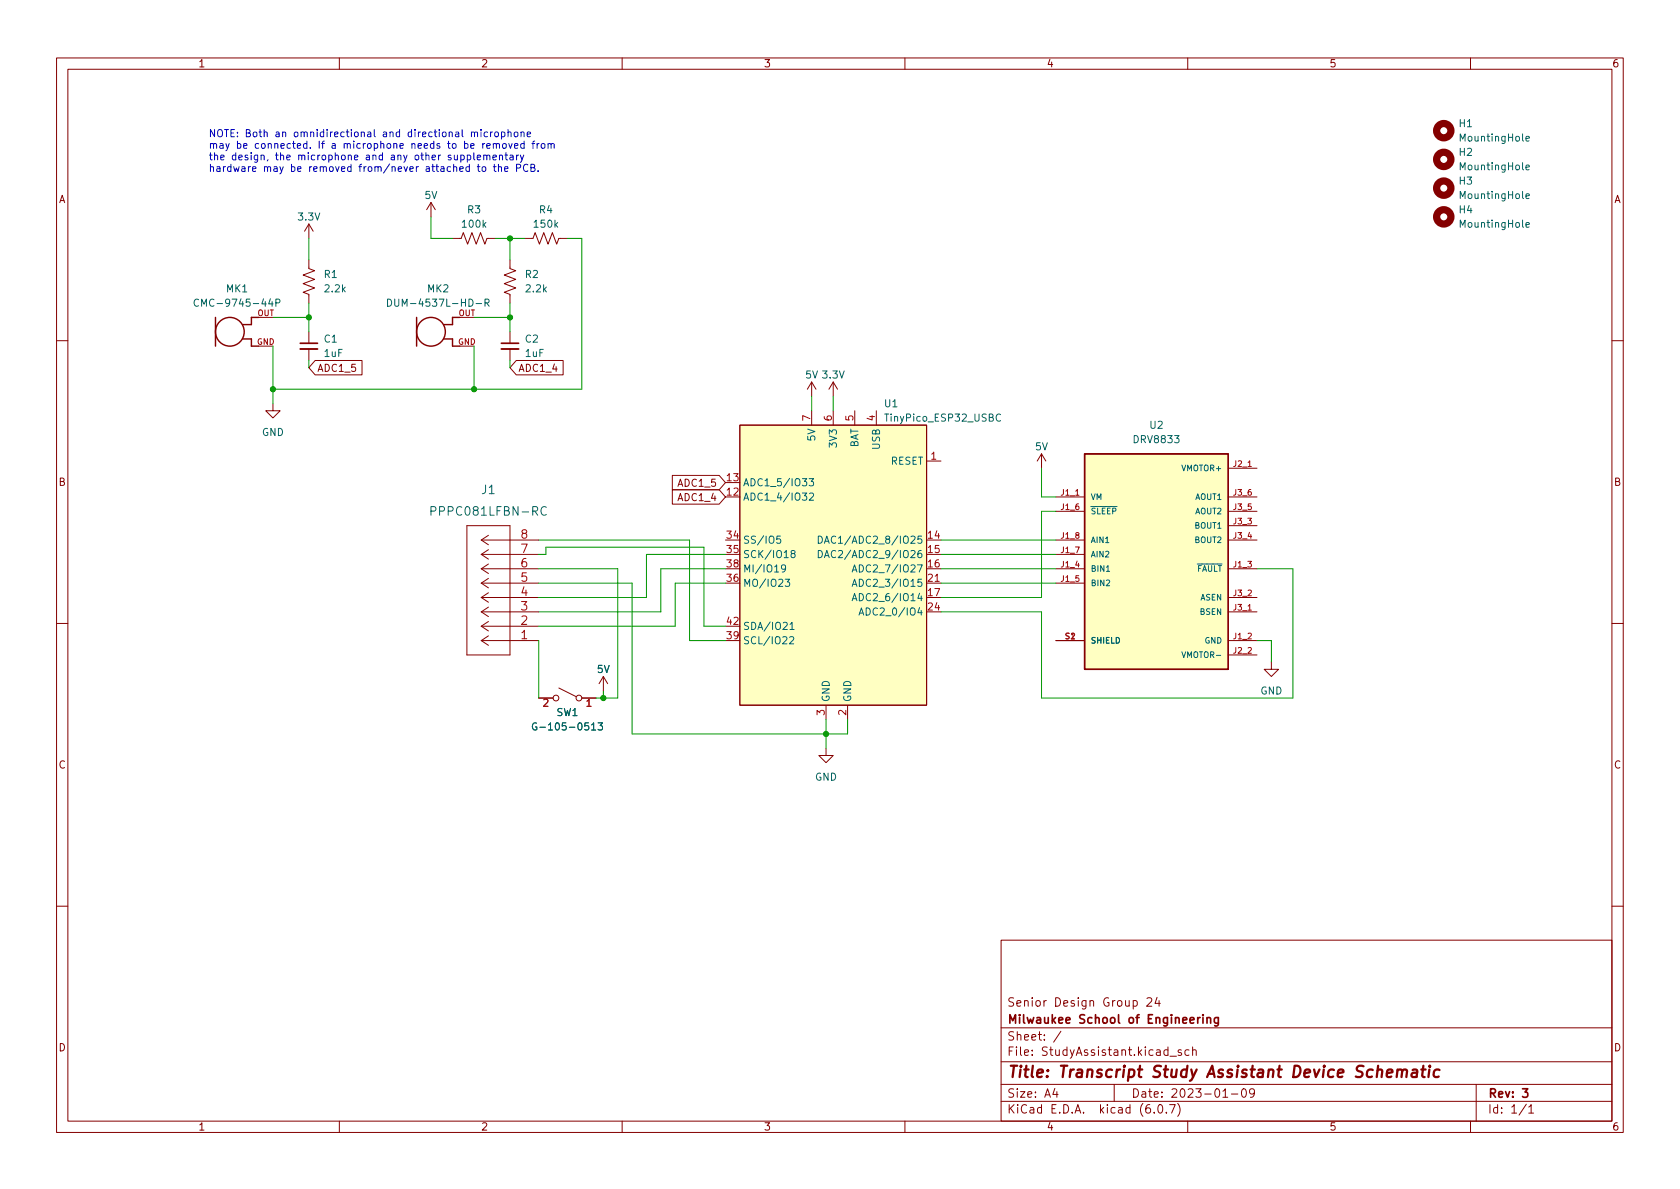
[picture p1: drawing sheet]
<svg xmlns="http://www.w3.org/2000/svg" width="297mm" height="210mm" viewBox="0 0 297 210" stroke-linecap="round" stroke-linejoin="round" font-family="sans-serif">
<g fill="none" stroke="#840000" stroke-width=".18">
<path d="M10 10.2h277v190.1h-277zM12 12.2h273v186.1h-273zM60 10.2v2M110 10.2v2M160 10.2v2M210 10.2v2M260 10.2v2M54.6 39.6v2.6M54.6 39.6l-.8 1.3M54.6 39.6l.8 1.3M76.2 35.8l-.8 1.3M76.2 35.8v2.5"/>
<path d="M76.2 35.8l.8 1.3M45.7 56.1h2.6M54.6 46v1.5l1 .4-2 .7 2 .8-2 .8 2 .7-2 .8 1 .4v1.5M54.6 58.7v2M80 42.2h1.5l.4-1.1 .8 2.1 .7-2.1 .8 2.1 .8-2.1 .7 2.1 .4-1h1.5M81.3 56.1h2.5M90.2 46v1.5l1 .4-2 .7 2 .8-2 .8 2 .7-2 .8 1 .4v1.5M90.2 58.7v2M92.7 42.2h1.5l.4-1.1 .8 2.1 .7-2.1 .8 2.1 .8-2.1 .7 2.1 .4-1h1.5M10 60.2h2M45.7 61.2h2.6M48.3 71.4v1.2h1.2l-1.2 1.3-1.3-1.3h1.3"/>
<path d="M54.6 61.7v2M55.7 63.7h8.3v2.6h-8.3l-1.1-1.3zM81.3 61.2h2.5M90.2 61.7v2M91.3 63.7h8.3v2.6h-8.3l-1.1-1.3zM130.8 75.2h33v49.5h-33zM143.5 67.6l-.8 1.2M143.5 67.6v2.5M143.5 72.6v2.6M143.5 67.6l.8 1.2M147.3 67.6v2.5M147.3 72.6v2.6"/>
<path d="M147.3 67.6l-.7 1.2M147.3 67.6l.8 1.2M151.1 72.6v2.6M154.9 72.6v2.6M285 60.2h2M82.5 93h7.7v22.8h-7.7zM85.1 98h10.1M85.1 95.5h10.1M85.1 95.5l1.3 .8M85.1 98l1.3 .9M86.4 94.7l-1.3 .8M86.4 97.2l-1.3 .8"/>
<path d="M86.4 99.7l-1.3 .9M118.9 84.1h8.3l1.1 1.2-1.1 1.3h-8.3zM118.9 86.6h8.3l1.1 1.3-1.1 1.2h-8.3zM163.8 81.5h2.6M184.1 80.3l-.7 1.2M184.1 80.3v2.5M184.1 80.3l.8 1.2M186.7 87.9h5.1M186.7 90.4h5.1M186.7 98h5.1M186.7 95.5h5.1M217.2 87.9h5"/>
<path d="M217.2 90.4h5M217.2 95.5h5M217.2 82.8h5M217.2 93h5M10 110.2h2M85.1 113.3h10.1M85.1 100.6h10.1M85.1 103.1h10.1M85.1 108.2h10.1M85.1 105.7h10.1M85.1 100.6l1.3 .8M85.1 103.1l1.3 .9"/>
<path d="M85.1 105.7l1.3 .8M85.1 108.2l1.3 .8M85.1 110.7h10.1M85.1 110.7l1.3 .9M85.1 113.3l1.3 .8M86.4 102.3l-1.3 .8M86.4 104.8l-1.3 .9M86.4 107.4l-1.3 .8M86.4 109.9l-1.3 .8M86.4 112.4l-1.3 .9M106.7 119.6l-.8 1.3M106.7 119.6v2.6"/>
<path d="M106.7 119.6l.7 1.3M163.8 103.1h2.6M186.7 113.3h5.1M186.7 100.6h5.1M186.7 103.1h5.1M217.2 113.3h5M217.2 100.6h5M217.2 115.8h5M217.2 108.2h5M217.2 105.7h5M224.8 117.1v1.3h1.3l-1.3 1.2-1.3-1.2h1.3M285 110.2h2"/>
<path d="M95.2 123.4h2.6M98.8 121.7l3.1 1.5M102.9 123.4h2.5M146 132.3v1.3h1.3l-1.3 1.3-1.2-1.3h1.2M146 124.7v2.5M149.9 124.7v2.5M10 160.2h2M177 166.3h108v32h-108zM200.4 177l.4-.1 .3 .3v.4l-.2 .3h-.5M202.8 176.6l.6-.2 .2 .2v.3l-.9 1h.9M204.6 176.4l-.4 1h.9M204.9 176.9v1"/>
<path d="M285 160.2h2M60 198.3v2M110 198.3v2M160 198.3v2M177 194.8h108M177 191.8h108M177 187.8h108M177 181.8h108M186.5 192.5l-.4 1h1M186.9 193v1M187.6 182.4l-1.3 1.9M197 191.8v3"/>
<path d="M204.1 196.7v.1M204.9 195.4l.2-.1a.81 .81 0 0 1 .6 .7 .81 .81 0 0 1-.3 .8h-.2a.81 .81 0 0 1-.6-.6 .81 .81 0 0 1 .3-.8zM206.2 196.7v.1M206.8 195.3h1l-.7 1.5M206.9 186.8h1.1M208.2 195.1a1.72 1.72 0 0 1 0 2.3M208.9 185.7l-.4-.1-.2 .2 .1 .3 .5 .1v.4h-.6M210 198.3v2M210.2 185.7l-.4-.1-.3 .3v.4l.1 .3h.6M210.9 185.8l.2-.2 .3 .1 .1 .9M210.9 185.1v1.5M216.2 194h.9"/>
<path d="M217.7 193.5h1.2M219.7 192.6l.2-.1a.81 .81 0 0 1 .5 .7 .81 .81 0 0 1-.3 .8h-.1a.81 .81 0 0 1-.6-.6 .81 .81 0 0 1 .3-.8zM221.8 193.2l-.3 .3-.4-.1-.2-.2 .2-.6 .4-.1 .2 .2a.99 .99 0 0 1-.3 1.3h-.3M260 198.3v2M261 191.8v6.5M269.9 195.3l-1.3 1.9M270.3 195.8l.4-.5v1.5M270.3 196.8h.9"/>
<circle cx="98.3" cy="123.4" r=".51"/>
<circle cx="102.4" cy="123.4" r=".51"/>
</g>
<path d="M53.1 60.7h3M88.6 60.7h3.1M212.2 179.9l-.3 .1-.1 .2M212.7 179.4v.2M212.7 179.9v1M213.4 179.9v1M215.4 179.9v1.2l-.3 .3h-.3M213.4 180.1l.2-.2 .4 .1 .1 .9M215.4 180l-.4-.1-.3 .3v.4l.1 .3h.6M269.2 192.5h.9l-.5 .6 .5 .1v.7l-.3 .1h-.4l-.2-.1" fill="none" stroke="#840000" stroke-width=".3"/>
<path d="M247.1 189.3a.49 .49 0 0 1 .8 .1l-.1 1.1M247.1 189.1l-.2 1.4M247.9 189.4a.5 .5 0 0 1 .8-.2v1.3M249.8 189.2l.2-.1 .5 .1v1.3M250.6 189.6l-.7 .1a.4 .4 0 0 0-.3 .3 .4 .4 0 0 0 .2 .5l.7-.1M251.3 189.1h.8M251.7 188.5l-.2 1.7v.2l.4 .1M252.7 189.1l-.1 1.4M252.8 188.5l-.1 .1 .1 .1 .1-.1-.1-.1v.2M254.5 189.2a.66 .66 0 0 0-1 .3v.6l.1 .3 .2 .1 .6-.1" fill="none" stroke="#840000" stroke-width=".4"/>
<g fill="none" stroke="#840000" stroke-width="1.3">
<circle cx="255.3" cy="23.1" r="1.27"/>
<circle cx="255.3" cy="28.2" r="1.27"/>
<circle cx="255.3" cy="38.3" r="1.27"/>
<circle cx="255.3" cy="33.3" r="1.27"/>
</g>
<g fill="none" stroke="#006464" stroke-width=".18">
<path d="M269.8 24.5l.6-.1-.1-.2-.3-.1-.2 .2 .1 .6h.4M269.8 39.8l.6-.2-.1-.2-.3-.1-.2 .2 .1 .6h.4M269.8 29.6l.6-.1-.1-.3h-.3l-.2 .2 .1 .6h.4M269.8 34.7l.6-.1-.1-.3h-.3l-.2 .1 .1 .7h.4M35.1 53a.6 .6 0 0 0-.8 .4 .6 .6 0 0 0 .6 .8l.2-.2M48.8 53.6l.6-.1 .1-.2-.1-.3-.6-.1v1.3M68.5 52.9a.64 .64 0 0 1 .8 .6 .64 .64 0 0 1-.8 .7zM85.8 53.6l.6-.1 .1-.2-.1-.3-.6-.1v1.3M86.1 53.6l.4 .6M176.9 73.3a.6 .6 0 0 0-.8 .5 .6 .6 0 0 0 .6 .7l.2-.1M76.2 90.4l.7-.1 .2-.2-.1-.4-.2-.1h-.6v1.5M96.6 89.7a.61 .61 0 0 0-.8 0 .61 .61 0 0 0-.2 .8 .57 .57 0 0 0 .3 .5 .57 .57 0 0 0 .7 0"/>
<path d="M138 94.8h-.6l-.1 .6 .2-.1h.4l.1 .2v.5l-.2 .1-.5-.1M140.1 97.9l-.2-.3v-.1l.2-.2 .4 .1 .1 .2-.1 .2-.5 .1-.1 .2v.3l.2 .2h.4l.1-.2v-.3l-.3-.2M143.1 84.6h.8l-.5 .5 .4 .1v.6l-.2 .1-.5-.1M143.1 87.3l.5-.1 .3 .3-.8 1h.8M144.7 94.8a.64 .64 0 0 1 .7 .6 .64 .64 0 0 1-.7 .7zM144.7 97.3a.64 .64 0 0 1 .7 .7 .64 .64 0 0 1-.7 .6zM145.8 96.1l.4-1.3 .4 1.3M145.8 98.6l.4-1.3 .4 1.3M145.9 95.7h.6M145.9 98.2h.6M138.8 102.4h.8l-.4 .5 .4 .1v.6l-.2 .1-.6-.1M138.9 100.4l-.2 .3h-.3l-.2-.3 .1-.5h.4l.1 .1a.84 .84 0 0 1-.3 1.2h-.2"/>
<path d="M139.6 112.7l.5-.1 .2 .3-.7 1h.7M139.7 110.4l.3-.4v1.3M139.7 111.3h.7M150.7 101.2l.4-1.3 .4 1.3M150.7 106.2l.4-1.2 .4 1.2M150.7 103.7l.4-1.3 .4 1.3M150.8 100.8h.6M150.8 105.9h.6M150.8 103.3h.6M151.9 108.8l.4-1.3 .4 1.3M152 108.4h.6M195.6 101h.6"/>
<path d="M209 115.3l.3 1 .3-1M94.9 127.9a.59 .59 0 0 0-.8 .6 .59 .59 0 0 0 .8 .5v-.5h-.2M105.7 127.8h.8l-.4 .5 .4 .1v.6l-.2 .1-.6-.1"/>
</g>
<g fill="#ffffc2" stroke="#ffffc2" stroke-width=".18">
<path d="M191.8 80.3h25.4v38.1h-25.4z"/>
<path d="M130.8 75.2h33v49.5h-33z"/>
</g>
<g fill="none" stroke="#840000" stroke-width=".25">
<path d="M38.1 56.1v5.1M42.9 59.9h1.5v1.3h1.3M45.7 56.1h-1.3v1.3h-1.5M73.7 56.1v5.1M78.4 59.9h1.6v1.3h1.3M81.3 56.1h-1.3v1.3h-1.6M191.8 80.3h25.4v38.1h-25.4z"/>
<circle cx="40.6" cy="58.7" r="2.54"/>
<circle cx="76.2" cy="58.7" r="2.54"/>
</g>
<path d="M53.1 61.7h3M88.6 61.7h3.1" fill="none" stroke="#840000" stroke-width=".33"/>
<g fill="none" stroke="#0000c2" stroke-width=".18">
<path d="M82.6 27.5l.4-.1 .2 .3-.1 .5h-.5M82.6 27.4v1.3M83.4 23.5l.1-.2 .3 .1 .1 .8M83.8 27v1.1l.2 .2M83.9 23.5l.2-.2 .3 .1v.8M84.4 27.9l.6-.2-.1-.2-.3-.1-.2 .2v.6h.5M84.4 29.5h.5M84.6 29v1.1l.3 .2M85 22.9v.1M85 23.3v.9M85.3 29.5h.4l.2 .2v.4l-.2 .2h-.4l-.1-.2zM85.5 27.5l.2-.1 .3 .1 .1 .8"/>
<path d="M85.5 27.4v.9M86.1 25.8l.6-.1-.1-.3h-.3l-.2 .2v.6h.5M86.1 27.6l.2-.2 .3 .1v.8M86.2 23.4l-.4-.1-.2 .3 .1 .5h.5M86.7 23.3v.9M87.1 23.3l-.4 .3M87.2 27.9l.6-.2-.1-.2-.4-.1-.1 .2v.6h.5M87.2 25.5l.2-.1h.3l.1 .8M87.2 25.4v.8M87.2 29.5h.5M87.4 29v1.1l.3 .2M87.5 23.5l.2-.2 .4 .2v.4l-.1 .2-.3 .1-.2-.1z"/>
<path d="M87.8 25.6l.1-.2h.4v.8M88.1 29.6l.2-.1h.3l.1 .8M88.1 29v1.3M88.3 27.5l.2-.1 .3 .1 .1 .8M88.3 27.4v.9M88.7 23.4l.3-.1 .3 .3-.1 .5h-.5M88.7 23.3v1.3M89 25.4h.3l.2 .2v.4l-.2 .2h-.3l-.1-.2zM89.2 29.9l.6-.1v-.3h-.4l-.2 .2 .1 .6h.5M89.3 27.4h.5M89.5 27v1.1l.3 .2M89.8 23.5l.2-.2 .3 .1 .1 .8"/>
<path d="M89.8 22.9v1.3M89.9 25.4l.3 .8 .3-.8M90.2 27.5h.5v.8M90.7 27.7l-.4 .1-.2 .2 .2 .3 .4-.1M91 25.8l.6-.1-.1-.3h-.3l-.2 .2v.6h.5M91 23.4l.3-.1 .3 .3v.3l-.3 .3-.3-.1-.1-.2zM91.3 29.7h.6l.2-.2-.1-.3-.7-.2v1.3M91.3 27.4v.9M91.7 27.4l-.4 .3M92 27.4l.3 .9M92.1 23.5l.2-.2 .3 .1 .1 .8M92.1 23.3v.9"/>
<path d="M92.6 27.4l-.4 1.2-.2 .1M92.7 25.4h-.4l-.2 .2 .1 .6h.5M92.7 25v1.2M93.2 23.8l.6-.2v-.2l-.4-.1-.2 .2 .1 .6h.5M93.3 29.2a.6 .6 0 0 0-.8 .4 .6 .6 0 0 0 .6 .7l.2-.1M93.9 29.7l.5-.1 .1-.2v-.2l-.6-.2v1.3h.5l.1-.1 .1-.3-.3-.2M94.1 25.4h.4M94.5 25l-.3 .1v1.1M95 25.4v.8M95.1 30.2v.1M95.3 25.4l-.3 .2M95.8 25.4h.3l.3 .2v.4l-.3 .2h-.3l-.1-.2z"/>
<path d="M96.9 25.5l.2-.1h.3v.8M96.9 25.4v.8M97.4 25.6l.2-.2h.3l.1 .8"/>
</g>
<g fill="none" stroke="#009600" stroke-width=".18">
<path d="M76.2 38.3v3.9h3.8M48.3 56.1h6.3M54.6 42.2v3.8M54.6 53.6v5.1M83.8 56.1h6.4M87.6 42.2h5.1M90.2 42.2v3.8M90.2 53.6v5.1M100.3 42.2h2.6v26.6h-54.6M48.3 61.2v10.2M54.6 63.7v1.3M83.8 61.2v7.6"/>
<path d="M90.2 63.7v1.3M143.5 70.1v2.5M147.3 70.1v2.5M95.2 98h1.3v-1.2h28v13.9h3.8M95.2 95.5h26.7v17.8h6.4M128.3 98h-14v7.7h-19.1M166.4 95.5h20.3M166.4 98h20.3M184.1 82.8v5.1h2.6M186.7 90.4h-2.6v15.3h-17.7M95.2 103.1h16.6v26.7h38.1v-2.6M95.2 100.6h14v22.8h-3.8"/>
<path d="M95.2 113.3v10.1M128.3 100.6h-11.5v7.6h-21.6M128.3 103.1h-8.9v7.6h-24.2M166.4 103.1h20.3M166.4 100.6h20.3M222.2 100.6h6.4v22.8h-44.5v-15.2h-17.7M222.2 113.3h2.6v3.8M106.7 122.2v1.2M146 127.2v5.1"/>
</g>
<g fill="#009600" stroke="#009600" stroke-width=".18">
<circle cx="90.2" cy="56.1" r=".46"/>
<circle cx="83.8" cy="68.8" r=".46"/>
<circle cx="106.7" cy="123.4" r=".46"/>
<circle cx="146" cy="129.8" r=".46"/>
<circle cx="48.3" cy="68.8" r=".46"/>
<circle cx="90.2" cy="42.2" r=".46"/>
<circle cx="54.6" cy="56.1" r=".46"/>
</g>
<text font-size="2.8" fill="#840000" x="178" y="190.6">Title: Transcript Study Assistant Device Schematic</text>
<g font-size="2.1" fill="#006464">
<text x="85.2" y="87.4">J1</text>
<text x="77" y="91.2">PPPC081LFBN-RC</text>
</g>
<g font-size="2.1" fill="#a90000">
<text x="92.1" y="95.2">8</text>
<text x="92.1" y="100.3">6</text>
<text x="92.1" y="97.8">7</text>
<text x="92.1" y="107.9">3</text>
<text x="92.1" y="105.4">4</text>
<text x="92.1" y="102.9">5</text>
<text x="92.1" y="113">1</text>
<text x="92.1" y="110.5">2</text>
</g>
<g font-size="2.1" fill="#840000">
<text x="178" y="178">Senior Design Group 24</text>
<text x="178" y="184">Sheet: /</text>
<text x="178" y="181">Milwaukee School of Engineering</text>
<text x="178" y="186.7">File: StudyAssistant.kicad_sch</text>
<text x="178" y="196.9">KiCad E.D.A. kicad (6.0.7)</text>
<text x="178" y="194.1">Size: A4</text>
<text x="200" y="194.1">Date: 2023-01-09</text>
<text x="263" y="194.1">Rev: 3</text>
<text x="263" y="196.9">Id: 1/1</text>
</g>
<g font-size="1.8" fill="#840000">
<text x="35" y="11.9">1</text>
<text x="85" y="11.9">2</text>
<text x="135" y="11.9">3</text>
<text x="185" y="11.9">4</text>
<text x="235" y="11.9">5</text>
<text x="285" y="11.9">6</text>
<text x="10.3" y="35.9">A</text>
<text x="285.3" y="35.9">A</text>
<text x="56" y="65.7">ADC1_5</text>
<text x="91.6" y="65.7">ADC1_4</text>
<text x="10.3" y="85.9">B</text>
<text x="120.1" y="86.1">ADC1_5</text>
<text x="120.1" y="88.6">ADC1_4</text>
<text x="285.3" y="85.9">B</text>
<text x="10.3" y="135.9">C</text>
<text x="285.3" y="135.9">C</text>
<text x="10.3" y="185.9">D</text>
<text x="285.3" y="185.9">D</text>
<text x="35" y="199.9">1</text>
<text x="85" y="199.9">2</text>
<text x="135" y="199.9">3</text>
<text x="185" y="199.9">4</text>
<text x="235" y="199.9">5</text>
<text x="285" y="199.9">6</text>
</g>
<g font-size="1.8" fill="#006464">
<text x="258" y="22.5">H1</text>
<text x="258" y="27.6">H2</text>
<text x="258.4" y="25">MountingHole</text>
<text x="75.1" y="35.2">5V</text>
<text x="258" y="32.6">H3</text>
<text x="258.4" y="30.1">MountingHole</text>
<text x="258.4" y="35.2">MountingHole</text>
<text x="52.8" y="39">3.3V</text>
<text x="81.9" y="40.3">100k</text>
<text x="82.7" y="37.7">R3</text>
<text x="94.6" y="40.3">150k</text>
<text x="95.4" y="37.7">R4</text>
<text x="258" y="37.7">H4</text>
<text x="258.4" y="40.3">MountingHole</text>
<text x="40" y="51.7">MK1</text>
<text x="57.3" y="49.1">R1</text>
<text x="57.5" y="51.7">2.2k</text>
<text x="75.6" y="51.7">MK2</text>
<text x="92.9" y="49.1">R2</text>
<text x="93.1" y="51.7">2.2k</text>
<text x="35.8" y="54.2">CMC-9745-44P</text>
<text x="70.1" y="54.2">DUM-4537L-HD-R</text>
<text x="57.3" y="60.6">C1</text>
<text x="57.4" y="63.1">1uF</text>
<text x="92.9" y="60.6">C2</text>
<text x="92.9" y="63.1">1uF</text>
<text x="142.4" y="66.9">5V 3.3V</text>
<text x="46.3" y="77.1">GND</text>
<text x="144.1" y="77.8" transform="rotate(-90 144.1 77.8)">5V</text>
<text x="156.4" y="72">U1</text>
<text x="156.8" y="74.5">TinyPico_ESP32_USBC</text>
<text x="203.3" y="75.8">U2</text>
<text x="148" y="78.8" transform="rotate(-90 148 78.8)">3V3</text>
<text x="151.8" y="79.3" transform="rotate(-90 151.8 79.3)">BAT</text>
<text x="155.6" y="79.4" transform="rotate(-90 155.6 79.4)">USB</text>
<text x="157.4" y="82.2">RESET</text>
<text x="183.1" y="79.6">5V</text>
<text x="200.6" y="78.4">DRV8833</text>
<text x="131.3" y="88.5">ADC1_4/IO32</text>
<text x="131.3" y="86">ADC1_5/IO33</text>
<text x="131.3" y="96.1">SS/IO5</text>
<text x="131.3" y="98.7">SCK/IO18</text>
<text x="131.3" y="101.2">MI/IO19</text>
<text x="146.9" y="96.1">DAC1/ADC2_8/IO25</text>
<text x="146.9" y="98.7">DAC2/ADC2_9/IO26</text>
<text x="152.2" y="101.2">ADC2_7/IO27</text>
<text x="131.3" y="103.8">MO/IO23</text>
<text x="152.2" y="106.3">ADC2_6/IO14</text>
<text x="152.2" y="103.8">ADC2_3/IO15</text>
<text x="131.3" y="113.9">SCL/IO22</text>
<text x="131.3" y="111.4">SDA/IO21</text>
<text x="153.2" y="108.8">ADC2_0/IO4</text>
<text x="105.6" y="119">5V</text>
<text x="146.7" y="124.2" transform="rotate(-90 146.7 124.2)">GND</text>
<text x="150.5" y="124.2" transform="rotate(-90 150.5 124.2)">GND</text>
<text x="222.8" y="122.8">GND</text>
<text x="95.6" y="129.2">G-105-0513</text>
<text x="98.4" y="126.6">SW1</text>
<text x="144.1" y="138">GND</text>
</g>
<g font-size="1.8" fill="#0000c2">
<text x="36.8" y="24.2">NOTE: Both an omnidirectional and directional microphone</text>
<text x="36.8" y="26.3">may be connected. If a microphone needs to be removed from</text>
<text x="36.8" y="28.3">the design, the microphone and any other supplementary</text>
<text x="36.8" y="30.4">hardware may be removed from/never attached to the PCB.</text>
</g>
<g font-size="1.8" fill="#a90000">
<text x="143.3" y="74.4" transform="rotate(-90 143.3 74.4)">7</text>
<text x="147.1" y="74.4" transform="rotate(-90 147.1 74.4)">6</text>
<text x="150.9" y="74.4" transform="rotate(-90 150.9 74.4)">5</text>
<text x="154.7" y="74.4" transform="rotate(-90 154.7 74.4)">4</text>
<text x="164.6" y="81.3">1</text>
<text x="128.6" y="87.6">12</text>
<text x="128.6" y="85.1">13</text>
<text x="128.6" y="95.2">34</text>
<text x="164.1" y="95.2">14</text>
<text x="128.6" y="97.8">35</text>
<text x="128.6" y="100.3">38</text>
<text x="164.1" y="97.8">15</text>
<text x="164.1" y="100.3">16</text>
<text x="128.6" y="102.9">36</text>
<text x="164.1" y="105.4">17</text>
<text x="164.1" y="102.9">21</text>
<text x="164.1" y="107.9">24</text>
<text x="128.6" y="113">39</text>
<text x="128.6" y="110.5">42</text>
<text x="96" y="125">2</text>
<text x="103.6" y="125">1</text>
<text x="145.8" y="126.5" transform="rotate(-90 145.8 126.5)">3</text>
<text x="149.6" y="126.5" transform="rotate(-90 149.6 126.5)">2</text>
</g>
<g font-size="1.4" fill="#a90000">
<text x="45.5" y="55.9">OUT</text>
<text x="81.1" y="55.9">OUT</text>
<text x="45.4" y="61">GND</text>
<text x="81" y="61">GND</text>
<text x="218.1" y="82.5">J2_1</text>
<text x="187.7" y="87.6">J1_1</text>
<text x="218.1" y="87.6">J3_6</text>
<text x="187.7" y="90.2">J1_6</text>
<text x="187.7" y="95.2">J1_8</text>
<text x="218.1" y="92.7">J3_3</text>
<text x="218.1" y="95.2">J3_4</text>
<text x="218.1" y="90.2">J3_5</text>
<text x="187.7" y="100.3">J1_4</text>
<text x="187.7" y="97.8">J1_7</text>
<text x="218.1" y="100.3">J1_3</text>
<text x="187.7" y="102.9">J1_5</text>
<text x="218.1" y="107.9">J3_1</text>
<text x="218.1" y="105.4">J3_2</text>
<text x="188.4" y="113">S1</text>
<text x="189.3" y="113">2</text>
<text x="218.1" y="113">J1_2</text>
<text x="218.1" y="115.6">J2_2</text>
</g>
<g font-size="1.4" fill="#006464">
<text x="209.1" y="83.3">VMOTOR+</text>
<text x="192.8" y="88.4">VM</text>
<text x="211.4" y="88.4">AOUT1</text>
<text x="192.8" y="90.9">~{SLEEP}</text>
<text x="211.4" y="93.5">BOUT1</text>
<text x="211.4" y="90.9">AOUT2</text>
<text x="192.8" y="101.1">BIN1</text>
<text x="192.8" y="98.5">AIN2</text>
<text x="192.8" y="96">AIN1</text>
<text x="210.4" y="101.1">~{FAULT}</text>
<text x="211.4" y="96">BOUT2</text>
<text x="192.8" y="103.6">BIN2</text>
<text x="212.2" y="106.2">ASEN</text>
<text x="192.8" y="113.8">SHIELD</text>
<text x="212.2" y="108.7">BSEN</text>
<text x="213" y="113.8">GND</text>
<text x="209.5" y="116.3">VMOTOR-</text>
</g>
</svg>
